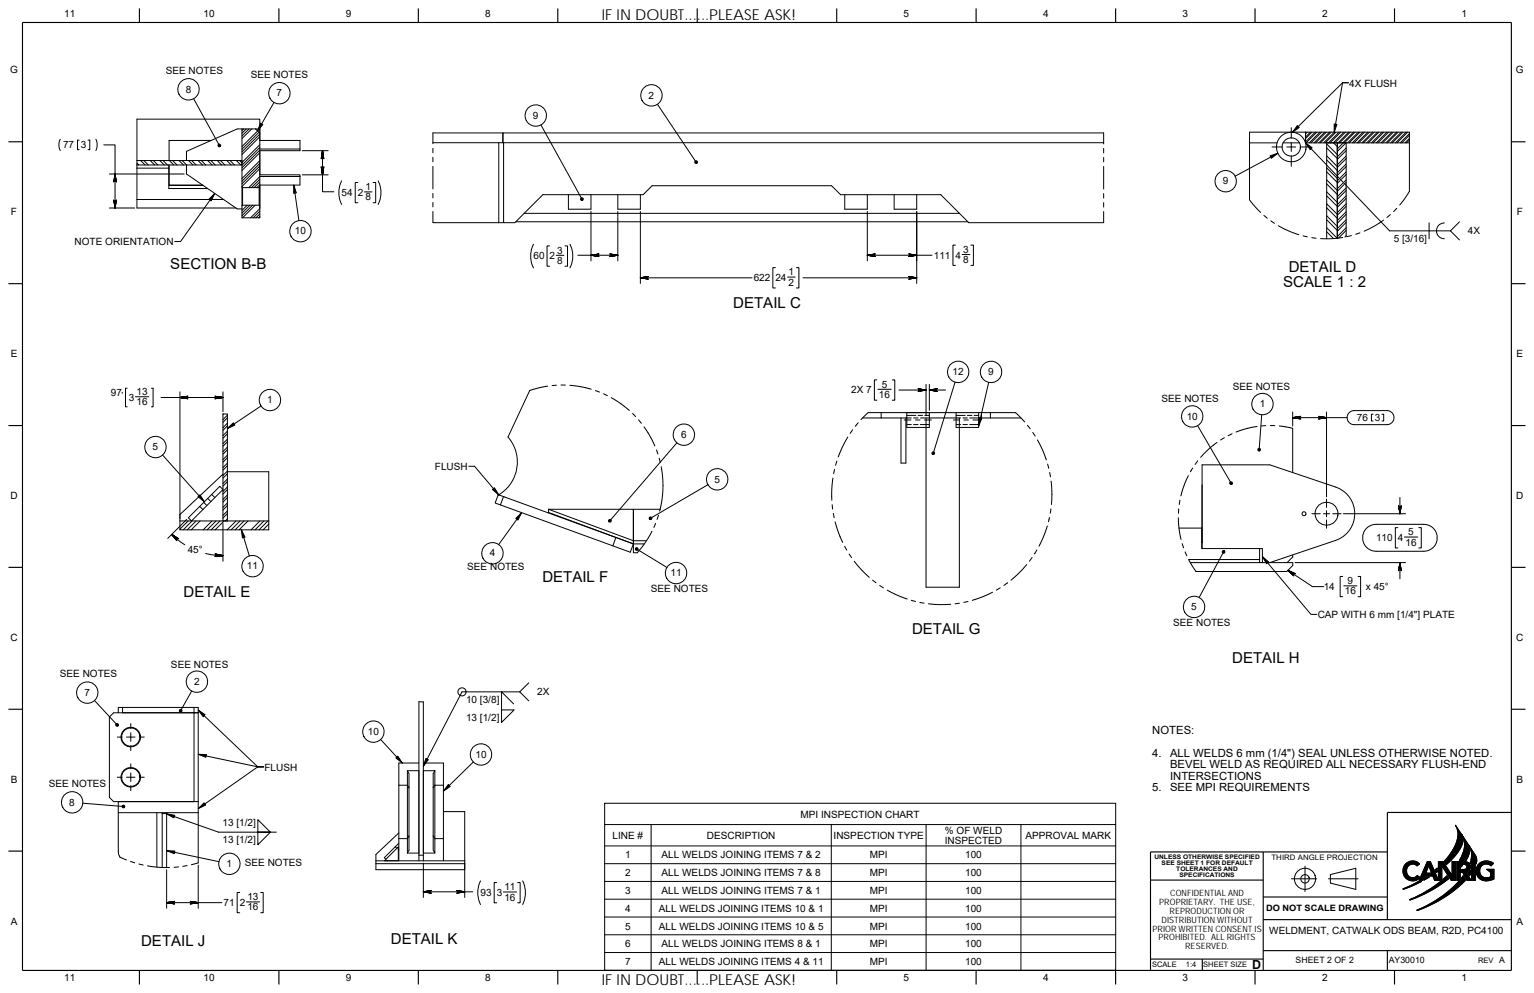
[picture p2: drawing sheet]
<svg xmlns="http://www.w3.org/2000/svg" width="432mm" height="279mm" viewBox="0 0 432 279" stroke-linecap="round" stroke-linejoin="round" font-family="sans-serif">
<g fill="none" stroke="#000" stroke-width=".32">
<path d="M6.3 6.3h419.1v266.8h-419.1zM39.2 2.4v3.9M78.5 2.4v3.9M117.8 2.4v3.9M157 2.4v3.9M196.3 2.4v3.9M235.5 2.4v3.9M274.8 2.4v3.9M314 2.4v3.9M353.3 2.4v3.9M392.5 2.4v3.9M2.4 39.9h3.9"/>
<path d="M425.4 39.9h4M2.4 79.8h3.9M425.4 79.8h4M2.4 119.7h3.9M425.4 119.7h4M6.3 139.7h.1M425.4 139.7h.1M2.4 159.6h3.9M425.4 159.6h4M2.4 199.6h3.9M425.4 199.6h4M2.4 239.5h3.9"/>
<path d="M355.6 239.7v33.4M390.5 239.7h-66.7v33.3M425.4 228.6h-34.9v30.2M425.4 239.5h4M323.8 247.6h31.8M355.6 258.8h69.8M355.6 252.4h34.9M39.2 273v4M78.5 273v4M117.8 273v4M157 273v4M196.3 273v4"/>
<path d="M235.5 273v4M274.8 273v4M314 273v4M323.8 269.9h31.8M338.4 269.9v3.2M353.3 273v4M355.6 267.5h69.8M390.5 267.5v5.5M392.5 273v4"/>
</g>
<g fill="none" stroke="#000" stroke-width=".28">
<path d="M17 39.2l-.4 1.3 .4 1.9M22.3 39.4h-.5v2.7h.5M24.8 39.4h.5v2.7h-.5M27 39.2l.4 1.8-.4 1.4M54.5 27.8l7.2 13.1M59.4 39.5h-11.8v5.7M68.1 36.3v16.3M68.6 36.3l-.5 .4M69.3 36.3l-1.2 1.2M70.1 36.3l-2 1.9M70.8 36.3l-2.7 2.7M71.9 36.3l1.2 1.2"/>
<path d="M72.5 36.9l-4.4 4.3M72.9 37.2l-4.8 4.8M73.1 37.7l-5 5M73.1 38.5l-5 5M73.1 37.5v-1.2h-6.3l-14.3 6.3v2.6M73.1 37.5v15.1l-.2 .2h-4.6l-.2-.2M77.1 28.8l-4.6 8M152.3 35.2l11.5 20.8M185.1 29.3l10.8 16.3M363.5 35.9v3M367.5 37.2v3M367.5 37.2h.1"/>
<path d="M368 37.2l-.5 .5M368.9 37.2l-1.4 1.4M369.3 37.2l-1.8 1.8M370.2 37.2l-2.7 2.7M370.6 37.2l-2.9 2.9M371.5 37.2l-2.9 3M372 37.2l-3 3M372.9 37.2l-3 3M373.3 37.2l-2.9 3M374.2 37.2l-3 3M374.7 37.2l-3 3M376 37.2l-3 3"/>
<path d="M376.9 37.2l-3 3M377.4 37.2l-3 3M377.9 23.3l-2.3 13.9-3 3M377.9 23.3h1.7M377.9 23.3l-14.1 13.9M378.3 37.2l-3 3M378.7 37.2l-3 3M379.6 37.2l-3.2 3.2M380.1 37.2l-3 3M381 37.2l-3 3M381.4 37.2l-3 3M382.3 37.2l-3 3"/>
<path d="M382.8 37.2l-3 3M383.7 37.2l-3 3M384.1 37.2l-3 3M385 37.2l-3 3M385.5 37.2l-3 3M386.4 37.2l-3 3M386.8 37.2l-3 3M387.7 37.2l-3 3M388.2 37.2l-3 3M389.1 37.2l-3 3M389.5 37.2l-3 3M390.4 37.2l-3 3"/>
<path d="M390.9 37.2l-3 3M391.8 37.2l-3.1 3M392.2 37.2l-3 3M393.1 37.2l-3 3M393.6 37.2l-3.1 3M394.4 37.2l-2.9 3M394.9 37.2l-3 3M395.8 37.2l-3 3M396.2 37.2l-3 3M396.7 38.1l-2.1 2.1M396.7 39.4l-.8 .8M396.7 37.6l-2.6 2.6"/>
<path d="M396.7 38.9l-1.2 1.3M29.2 40.8h3.2v17.7M30.8 49h21.1M30.8 58.5h7.1M38.5 45.9l.6 .5M38.5 46.4h29.6M38.5 45.2h29.6M38.5 56.1h24.4M38.5 47.3h9M39.6 45.2l1.3 1.2M40.5 45.2l1.2 1.2M42.3 45.2l1.2 1.2"/>
<path d="M43.2 45.2l1.2 1.2M45 45.2l1.2 1.2M45.9 45.2l1.2 1.2M47.5 46.4v6.6h10.9M47.5 52.2h9.7M47.6 46.4v5.7h9.4M47.7 45.2l1.2 1.2M48.6 45.2l1.2 1.2M50.4 45.2l1.2 1.2M51.3 45.2l1.2 1.2v2.6l14.3 9.8h1.3M53.1 45.2l1.2 1.2M54 45.2l1.2 1.2"/>
<path d="M55.8 45.2l1.2 1.2M56.7 45.2l1.2 1.2M58.5 45.2l1.2 1.2M59.4 45.2l1.2 1.2M60.5 54.4l-9.7 13.6h-1.6M61.2 45.2l1.2 1.2M62 45.2l1.3 1.2M63.8 45.2l1.3 1.2M64.7 45.2l1.3 1.2M66.5 45.2l1.3 1.2M67.4 45.2l.7 .6M68.1 52.6v5.3"/>
<path d="M68.3 52.8v4.9M68.3 57.7h4.6M68.3 57.7l-.2 .2M69.6 57.7l-1.5 1.5M70.3 57.7l-2.2 2.2M71.1 57.7l-3 3M71.8 57.7l-3.5 3.6M72.9 52.8v4.9M73.1 58.7l-2.6 2.6M73.1 59.4l-1.8 1.9M73.1 52l-.8 .8M73.1 50.5l-2.3 2.3"/>
<path d="M73.1 40.7l-5 5M73.1 45.2l-5 5M73.1 41.5l-5 5M73.1 46l-5 5M73.1 42.2l-5 5M73.1 46.7l-5 5M73.1 43l-5 5M73.1 47.5l-5 5M73.1 51.2l-1.6 1.6M73.1 52.6v5.3l-.2-.2M73.1 41.9h11.3M73.1 58.5h.1"/>
<path d="M82.7 52.1l1.4 10M84.4 49.7v-.5h-11.3v-6.8h11.3v-2.9h-11.3v-6h-34.6v25h27.9M84.4 49.7h-11.3l-3.1 3.1M84.4 49.7v2.4h-11.3v9.2h-5v-3.4M85.1 42.4h7.3M85.1 49.2h7.3M90.8 42.4v11.6h3.2M96.2 50.9a7.4 7.4 0 0 0 0 6.6M100.7 51.4h-.7v5.6h.7M102.6 54h2.1M105 51.4h.7v5.6h-.7M106.4 50.9a7.4 7.4 0 0 1 0 6.6"/>
<path d="M121.9 40.4v-3h19.7v2.8v-2.8h169.1v3.1M121.9 41.7v1.3M121.9 44.3v1.2M121.9 46.8v6.3M121.9 54.4v1.3M121.9 57v1.2M121.9 40.2h19.9M140.4 40.2v22.5h-18.3l-.2-.1v-3.1M160 54.8v4.1h6.3v-4.1M166.3 59.5v13.9M173.9 54.8v4.1h6.4v-4.1M173.9 59.5v13.9"/>
<path d="M180.3 59.5v20.3M237.8 54.8v4.1h6.3v-4.1M244.1 59.5v13.9M251.7 54.8v4.1h6.3v-4.1M258 59.5v20.3M310.7 40.2h-168.9v22.5h3.1l7.9-7.9h28.2l2.6-2.5h50.5l2.5 2.5h28.2l7.9 7.9h38v-3.2M310.7 41.8v1.2M310.7 44.3v1.3M310.7 46.8v6.4M310.7 54.5v1.2M310.7 57v1.3M351.7 40.2v16l3.1 3.6"/>
<path d="M358.1 41.4h2.9M359.5 40.2h-7.8v-3h45v16.6l-2.7 3.9M359.7 43.1l-12 6.5M361.2 40.2h4.6M362.2 41.4h2.5M363.5 40.1v2.5M363.5 43.9v2.9M366 41.4h2.9M367.5 40.2h29.2M367.5 40.2l23.7 24.8h17.1M373.4 58.5l3 2.9M373.4 55.1l3 3"/>
<path d="M373.4 51.7l3 3M373.4 48.3l3 3.1M373.4 45l3 3M373.4 41.6l3 3M373.4 57.3l3 3M373.4 54l3 3M373.4 50.6l3 3M373.4 47.2l3 3M373.4 43.9l3 3M373.4 40.5l3 3M373.4 40.2v27M375.4 40.2l1 1.1"/>
<path d="M376.4 40.2v26.8M376.9 50.4l-.5 .5M377.3 50.8l-.9 .8M378 51.5l-1.6 1.6M378.1 40.2l-1.7 1.7M378.4 51.9l-2 1.9M378.9 40.2l-2.5 2.4M378.9 50.6l-.5 .6M378.9 48.4l-1.6 1.6M378.9 51.4l-.2 .2M378.9 49.1l-1.3 1.3M378.9 40.2v26.4"/>
<path d="M378.9 46.9l-2.4 2.4M378.9 58.1l-2.5 2.5M378.9 55.8l-2.5 2.5M378.9 53.6l-2.5 2.5M378.9 44.6l-2.5 2.5M378.9 42.4l-2.5 2.5M378.9 59.6l-2.5 2.5M378.9 57.3l-2.5 2.5M378.9 55.1l-2.5 2.5M378.9 52.9l-2.5 2.5M378.9 46.1l-2.5 2.5M378.9 43.9l-2.5 2.5"/>
<path d="M378.9 41.6l-2.5 2.5M393.1 58.6l-.8 .9M73.1 60.2l-1.1 1.1M73.1 60.9l-.3 .4M140.4 62.7h1.4M145.2 62.4h127.2M147.6 60h122.5M150.2 68.7a7.4 7.4 0 0 0 0 6.7M154.7 69.2h-.7v5.7h.7M156.6 71.8h2.1M159 69.2h.7v5.7h-.7M160.4 68.7a7.4 7.4 0 0 1 0 6.7"/>
<path d="M162.6 71.8h11.3M180.3 78.2h31.4M218.3 75.3h-.7v5.7h.7M221.7 78h2.2M224.2 75.3h.7v5.7h-.7M226 78.2h32M244.1 71.8h18.3M268.9 69h-.7v5.7h.7M270.8 71.6h2.2M273.3 69h.7v5.7h-.7M355.8 60.6l.9 .8M357.7 62.1l1.1 .7"/>
<path d="M359.8 63.5l3.6 1.8 2.2 .7M366.8 66.4l1.2 .2M369.2 66.9l1.3 .1M373.4 65.2l2 1.9M373.4 61.8l3 3M373.4 64.1l3 2.9M373.4 60.7l3 3M378 66.8l-3.1 .4-3.2-.1M378.9 64.8l-2.1 2.2M378.9 62.6l-2.5 2.5M378.9 60.3l-2.5 2.5M378.9 64.1l-2.5 2.5"/>
<path d="M378.9 61.8l-2.5 2.5M378.9 66.3l-.3 .4M380.4 66.3l-1.2 .3M382.8 65.5l-1.2 .4M389.4 61.9l-2.4 1.6-3 1.5M391.4 60.4l-1 .8M402.3 62.7v4.5M406.6 62.7a2.22 2.22 0 0 0-2.3 2.3 2.22 2.22 0 0 0 2.3 2.2M408.3 65l2.5 2.5M410.8 62.4l-2.5 2.6M34.4 110.4h.1M35.8 109.2h-.5v5.3h.5"/>
<path d="M38.1 111.6h3.8M42.6 109.2h.5v5.3h-.5M45.3 111.8h17.5M50.7 110.3v38.8h24.9v-16.4h-11.6M62.8 110.3v5.5M62.9 116.5l-.1 .1M64 119.8l-1.2 1.3M64 117.6l-1.2 1.2M64 119.1l-1.2 1.2M64 116.8l-1.2 1.3M73.5 114.2l-9.5 6.4M154.2 108.6l-5.1 1.3-6.1 13.1a10.7 10.7 0 0 1-2.6 16.2"/>
<path d="M156.6 108.4l-1.2 .1M157.9 108.3l1.3 .1M160.4 108.4l2.8 .4 3.2 .7M167.6 109.9l1.1 .4M169.9 110.8l1.1 .5M172.1 111.9l2.9 1.8 2.1 1.8M178.1 116.4l.8 .8M179.7 118.1l.8 1M241.5 119l-.8 .9M242.4 118l2-1.9h41.4l2.6 2.6M242.8 117.6h13.7M246.8 106.9h-.7v5.7h.7"/>
<path d="M247.1 109.5h3.8M248 116.1v1.5M251.2 106.9h.7v5.7h-.7M253 109.7h7.7M253.6 117.6v12.7h1.4v-12.7M254.5 118.2h1.9M255.2 116.1v4.2h6.4v-4.2M255.2 119.5h1.3M255.2 116.9h2.6M257.2 117.6h1.2M257.2 119.5h1.2M257.7 118.2h1.3"/>
<path d="M258.4 116.9h1.3M259.1 117.6h11.3M259.1 119.5h2.5M260.2 118.2h2M260.3 116.9h1.3M260.7 117.6v1.3M260.7 108.2v8.8M261.6 108.2v7.3M261.6 109.7h4.6M268.4 118.2h1.7M268.8 107.5l-6.1 20M269.1 116.1v4.2h6.4v-4.2"/>
<path d="M269.1 119.5h1.3M269.1 116.9h2.6M270 119v46.2h-9.3v-46.2M270 117.6v1.3M271 117.6h1.3M271 119.5h1.3M271.3 118.2h1.3M272.3 116.9h1.3M272.9 117.6h14.5M272.9 119.5h2.6M273.9 118.2h1.7M274.2 116.9h1.3"/>
<path d="M276.3 116.1v1.5M278.3 107.6l-2.8 12.2M278.8 116.1v1.5M289.2 119.7l.8 .9M337.1 119.8l9.4 16.2M353.8 120l-2.8 .6-3.1 1M355.2 116.7l-.8 9.8M356.3 119.8h-1.2M357.6 119.7l1.2 .1M360.1 119.8l3.8 .7v12.4M363.9 117.5h15.3M363.9 115.9v4"/>
<path d="M373.4 115.9v23.9M379.6 116.3l.5-.4 1.1-.4h9.2a1.98 1.98 0 0 1 2 2 1.98 1.98 0 0 1-2 2h-9.2a1.98 1.98 0 0 1-1.8-1.1 1.98 1.98 0 0 1 .2-2.1zM386.5 116.6h-.5v1.8h.5M389 116.6h.5v1.8h-.5M45.8 128l11.7 13.2M59.6 139.1l.9 .9M62.8 133.4l-12.1 11.4M64 137.8l-1.2 1.2M64 135.5l-1.2 1.3M64 133.3l-1.2 1.2M64 131l-1.2 1.3M64 128.8l-1.2 1.2"/>
<path d="M64 126.6l-1.2 1.2M64 124.3l-1.2 1.3M64 122.1l-1.2 1.2M64 139.3l-1.2 1.2M64 137l-1.2 1.3M64 134.8l-1.2 1.2M64 132.5l-1.2 1.3M64 130.3l-1.2 1.3M64 128.1l-1.2 1.2M64 125.8l-1.2 1.3M64 123.6l-1.2 1.2M64 121.3l-1.2 1.3"/>
<path d="M131.9 131.2h1.7l6.8 8M140.3 139.2h.2M140.3 139.2l.2 .1M140.4 139.2v.1M140.4 139.2h-.2l-.8 2.3 1.5 .6M140.4 139.2l37.9 13.8M140.4 139.2l-.1 .1M141.7 139.7l-.8 2.4 31.6 11.5M181.3 120.1l1.7 2.6 1.3 2.8M184.8 126.6l.4 1.2M185.5 128.9l.4 1.2M186.1 131.3l.4 3.1 .1 3.4-.3 3.3-.6 2.7"/>
<path d="M190.5 124.6l-18.8 21.9M199.3 136.4l-16.2 9.4M234.4 134.5l-.3 3.3v3M234.9 132.1l-.2 1.2M235.6 129.7l-.4 1.2M238.6 123l-1.5 2.8-1.2 2.8M240 120.9l-.7 1M290.7 121.7l.7 1M292 123.8l1.3 2.5 1.2 3.1M294.9 130.6l.3 1.2M295.5 132.9l.2 1.3M295.9 135.4l.2 3.2-.1 3.3"/>
<path d="M334.5 133.8l-1.3 2.9-.8 2.8M335.7 131.7l-.6 1M337.1 129.6l-.7 1.1M338.4 136.4v16.3M342.6 124.5l-2.7 2.2-1.9 2M344.6 123.1l-1 .7M346.8 122l-1.1 .6M394.1 140v4.5M48.3 150.4l3.7 2.9M50.7 146.6h24.9M52.6 146.1l-5.4 5.4M53 146.6l-2.3 2.3"/>
<path d="M53 145.7l8.9-8.9 .9 .9-8.9 8.9zM54.1 146.6l-2.5 2.5M55.2 146.6l-2.5 2.5M56.2 142.5l.9 .9M56.3 146.6l-2.5 2.5M57.4 141.4l.8 .8M57.9 155.7l2.4 .5 2.5 .1M58.5 140.3l.9 .8M59.7 146.6l-2.5 2.5M60.8 146.6l-2.5 2.5M61.9 146.6l-2.5 2.5M62.8 146.6v-30.1h1.2v30.1"/>
<path d="M62.8 147.2v10.7M63.1 146.6l-2.5 2.5M64 146l-.6 .6M64 144.5l-1.2 1.3M64 142.3l-1.2 1.2M64 140l-1.2 1.3M64 143.8l-1.2 1.2M64 141.5l-1.2 1.3M66.4 146.6l-2.5 2.5M67.6 146.6l-2.5 2.5M67.9 149.1l2.3 7.3M68.7 146.6l-2.5 2.5"/>
<path d="M69.8 146.6l-2.5 2.5M73.2 146.6l-2.5 2.5M74.3 146.6l-2.5 2.5M75.4 146.6l-2.5 2.5M75.6 147.5l-1.6 1.6M146.8 144.3l-6.4 8.9M154.4 143.3h23.9v8.8M154.4 143.3l23.9 8.8M154.4 143.3v.9l23.9 8.8M173.4 151.2l-.9 2.4M178.3 152.1v.9M178.3 152.1h3.7"/>
<path d="M178.3 153l-.9 2.4-4.9-1.8M178.3 153h3.1M179.2 154.5l8.5 5.2M183.5 149.5l-2.2 3.7-1.9 2.3h-1.1v-2.5M184.5 147.3l-.5 1.1M185.3 145l-.3 1.1M185.8 143.3h-7.5v8.8M234.2 142l.2 1.2M234.6 144.5l.2 1.2M235.1 146.9l.9 3 1.2 2.7M237.7 153.7l.7 1.1M239 155.9l.7 1"/>
<path d="M240.5 157.9l2 2.4 2.2 2.1M289 158.9l-2.2 2.4-2.2 1.9M290.5 156.9l-.7 1M291.8 154.7l-.6 1.1M294.8 148l-.9 2.7-1.4 3M295.4 145.6l-.3 1.2M295.8 143.2l-.2 1.2M331.7 145.7l.2 3 .5 3.1M331.8 143.2l-.1 1.2M331.9 148.6h6.4v5.7h16.3v3.1M332.1 140.7l-.2 1.2M332.8 153l.4 1.1"/>
<path d="M333.6 155.3l.5 1.1M334.6 157.5l2.1 3.3h25.5l1.7-1.7v-.8h-28.9M338.4 154.3v-23.5h19l18.5 6.2a7.9 7.9 0 0 1 5.4 7.5 7.9 7.9 0 0 1-5.4 7.6l-18.5 6.2M344.4 155.3l-6.9 12.8M354.6 154.4h.7v3.9h-.7v-.9h-20M355.3 156.6l13.7 16.3h1.7M363.9 156.1v.6l-1.6 1.6M364.5 158.3h31.1M369.3 144.5h2.3M372.5 144.5h1.8M373.4 140.4v2.4M373.4 143.7v1.7"/>
<path d="M373.4 146.3v2.4M375.2 144.5h2.3M378.1 144.5h17.5M384.4 149a3.9 3.9 0 0 1 2.9-1.5h13.5a3.8 3.8 0 0 1 3.8 3.8 3.8 3.8 0 0 1-3.8 3.8h-13.5a3.8 3.8 0 0 1-3.4-2.1 3.8 3.8 0 0 1 .5-4zM393.5 148.5h-.7v5.7h.7M394.1 158.3v4.6M395.3 151.1h3.8M399.4 148.5h.7v5.7h-.7M245.6 163.2l1 .8M247.6 164.7l1.1 .7M249.7 166.1l2.7 1.3 3 1.2M256.5 168.9l1.2 .3"/>
<path d="M258.9 169.5l1.2 .2M261.3 169.9l2.8 .2 3.5-.1M270.1 169.7l-1.3 .2M272.5 169.2l-1.2 .3M279.4 166.6l-2.8 1.3-2.9 1M281.5 165.4l-1 .6M283.6 164l-1 .7M362.5 160.5l6.9 4.6h3.2M378 162.2h-.8v5.7h.8M378.2 164.8h3.8M382.3 162.2h.7v5.7h-.7M26.6 197.1l6.4 6.9"/>
<path d="M34.5 199.1h20.1v26.5M34.5 199.1v1.5M34.5 199.1h-1.2v1.5M54 194.4l-3.2 5.6M54.6 199.1h1.2v43.7l-1.9 .5M55.8 199.8l16.8 16h1.6h-1.6M141.2 199.7h3.5l-3.5 3.6zM144.6 198.1l-3.4-3.4v5M146.3 194.7h-16.3l-10.8 20.9M146.3 194.7l2.5 2.5M148.8 192.1l-2.5 2.6M33 207.4h1.4"/>
<path d="M33 218.7h1.4M35.6 207.4h2.4M35.6 218.7h2.4M36.8 203.6v1.4M36.8 206.2v2.4M36.8 209.8v1.4M36.8 214.9v1.4M36.8 217.5v2.4M39.2 218.7h1.4M39.2 207.4h1.4M55.8 212.2l16.8 3.6M55.8 200.6h-23.8l-1.2 1.1v22.7l1.2 1.2h23.8"/>
<path d="M72.6 215.8l-16.8 11.7M107.1 208.1l6.1 6.6M114.7 216.9l.4 .8v4M114.7 216.9h3.2M114.7 216.9v4M117.9 214.7h-5.6v6.2M119.2 214.7h5.6v6.2M119.2 216.9h3.2M122.4 216.9l-.5 .8v4M122.4 216.9v4M133.2 214.4l-8.4 8.2M23.3 226l11.4 .9"/>
<path d="M33.3 225.6v14.5l.5 1.1 1.8 .8M33.3 228.7h22.5M36.8 221.1v1.4M44.2 228.7v15.3M45.7 228.9h1.2v15.2M45.7 228.7v15.4M46.9 239.4l14.7 3M46.9 229l14.6 5.1h16.3M46.9 228.7v.2M72.6 230.6l3.5 3.5h-3.5zM111.3 238.3l.4 .4M111.3 238.3l-3.1 3 .4 .5"/>
<path d="M112.1 239.1h.1M112.1 238.3v3.9h-3.9zM112.2 239.1l-.1 .1M112.3 220.9v15.1M112.3 220.9h2.4M112.3 236h2.4M112.3 234.4l-6.5 6v4.3h25M112.3 237.3l-1 1M112.3 239l-.1 .1M112.3 236v6.2M114.7 220.9v15.1M114.7 236v4"/>
<path d="M114.7 220.9l.4 .8M115.1 221.7v13.5M115.1 235.2l-.4 .8M115.1 235.2v4l-.4 .8M121.9 221.7v13.5M121.9 235.2l.5 .8M121.9 235.2v4l.5 .8v-4M122.4 220.9l-.5 .8M122.4 220.9h2.4M122.4 236h2.4M122.4 220.9v15.1M124.8 228.4h6v24.1"/>
<path d="M124.8 220.9v15.1M124.8 236v6.2M170.2 226h143.8v47h-143.8zM170.2 232h143.8M170.2 238h143.8M183.3 232v41M234 232v41M260.7 232v41M287.4 232v41M411.5 234.9l1.9 2.8a4 4 0 0 1-.8 4.4h-1.8a6.8 6.8 0 0 0 .7-7.2zM411.5 234.9l-1.8-2.7a6.2 6.2 0 0 1-.6 6.7l-2.6 3.5 .6 .9 1.3-1.2M411.5 234.9l.3 .8a5.3 5.3 0 0 1-1.5 4.2l-1.9 2.2"/>
<path d="M413.5 238l2 3 .2 1-.2 1v-.9h-1.5a5.2 5.2 0 0 0-.5-4.1zM36.7 242.4l1.2 .4M39.1 243.1l1.2 .3M41.5 243.6l3.1 .4 3.1 .1M46.9 244.7v10.9M46.9 254h15.6M50.2 243.9l-1.2 .1M52.7 243.5l-1.2 .3M55.8 243.4v12.2M67.5 251.1h-.7v5.7h.7M69.3 253.8h3.8M73.4 251.1h.7v5.7h-.7"/>
<path d="M105.8 242.2h25M105.8 243h25M109 242.2h.1M114.7 240h3.2M117.9 242.2v-44.8l1.3 .1v44.7M117.9 240.6h1.3M119.2 242.8v9.7M119.2 250.9h13.9M119.2 240h3.2M135.3 247.9a7.5 7.5 0 0 0 0 6.6M139.8 248.3h-.7v5.7h.7M141.7 251h3.7"/>
<path d="M145.7 248.3h.7v5.7h-.7M147.1 247.9a7.5 7.5 0 0 1 0 6.6M170.2 243h143.8M170.2 248h143.8M170.2 253h143.8M170.2 258h143.8M363.5 247.3h7.1M367.3 243.7v7.1M374 247.3h8.3M374.5 246.1l7.1-1.8v6l-7.1-1.8zM394.9 250.1l4.3-2.1h.9l-3.3 1.6-1.8 .6zM395.5 243.3a2.95 2.95 0 0 1 2.9-1l1.2 .8-.7 .5-.7-.4h-.9l-1.1 .7a2.22 2.22 0 0 0 .1 2.4l1 .7 1-.1 .6-.6 .8 .6a2.72 2.72 0 0 1-3.1 .7 2.72 2.72 0 0 1-1.7-2.6z"/>
<path d="M396.8 253.1a35.6 35.6 0 0 0 8.7-5.1h.6v-.6l1.2-1 .5 .8a36.6 36.6 0 0 1-10.9 6zM398.8 256.1a32.8 32.8 0 0 0 11.8-8.1h.7v-.9l.6-.7 .6 1.3a35.8 35.8 0 0 1-13.6 8.5zM401.2 246.8h1.1l-1.4 .8zM401.8 242.4h.8l2.3 5.3v-5.3h1.3l2.5 3.9v-3.9h1v5.3h-1.2l-2.6-4.1-.1 4.1h-2l-.5-1.2h-2.3l-.5 1.2h-1zM402.2 243.5l.8 2.2h-1.7zM404 244.8l.6-.5v1l-.3 .2zM408.4 242.1h.1M410.1 242.4h2.5l1 .6 .3 .6-.1 1-.5 .5-.6 .3 1.4 2.3h-1.2l-1.2-2.3h-.7v2.3h-.9zM411 243.2l1.6 .2 .3 .4-.1 .5-.6 .3h-1.2zM411.3 243.5h.3l-.3 .4zM413.2 245.6l.7-.7v1.1l-.2 .4zM413.9 242.4v.5z"/>
<path d="M414.3 242.4h.9v5.3h-.9zM416.1 243.3a3.2 3.2 0 0 1 4.3-.4l-.7 .7-.6-.4-1-.1-.7 .3-.6 .5a2.28 2.28 0 0 0 .2 2.5l1.1 .6 1.4-.3 .1-1.3-1.1-.8h2v2.7a3.6 3.6 0 0 1-4-.1 2.7 2.7 0 0 1-1-2.2zM170.2 263h143.8M170.2 268h143.8"/>
<circle cx="53.1" cy="25.1" r="3"/>
<circle cx="78.7" cy="26.2" r="3"/>
<circle cx="150.8" cy="32.5" r="3"/>
<circle cx="183.4" cy="26.8" r="3"/>
<circle cx="345" cy="51" r="3"/>
<circle cx="363.5" cy="41.4" r="4.2"/>
<circle cx="363.5" cy="41.4" r="2.58"/>
<circle cx="84.6" cy="65" r="3"/>
<circle cx="76" cy="112.5" r="3"/>
<circle cx="269.7" cy="104.6" r="3"/>
<circle cx="279" cy="104.6" r="3"/>
<circle cx="335.6" cy="117.2" r="3"/>
<circle cx="355.4" cy="113.7" r="3"/>
<circle cx="43.8" cy="125.8" r="3"/>
<circle cx="192.5" cy="122.3" r="3"/>
<circle cx="201.9" cy="134.9" r="3"/>
<circle cx="71.1" cy="159.3" r="3"/>
<circle cx="138.6" cy="155.7" r="3"/>
<circle cx="367" cy="144.5" r=".55"/>
<circle cx="373.4" cy="144.5" r="3.2"/>
<circle cx="190.3" cy="161.2" r="3"/>
<circle cx="336.1" cy="170.8" r="3"/>
<circle cx="24.6" cy="194.9" r="3"/>
<circle cx="55.4" cy="191.8" r="3"/>
<circle cx="130" cy="194.7" r="1.14"/>
<circle cx="36.8" cy="207.4" r="2.58"/>
<circle cx="36.8" cy="218.7" r="2.58"/>
<circle cx="36.8" cy="218.7" r="2.75"/>
<circle cx="36.8" cy="207.4" r="2.75"/>
<circle cx="105.1" cy="205.9" r="3"/>
<circle cx="135.4" cy="212.3" r="3"/>
<circle cx="20.3" cy="225.7" r="3"/>
<circle cx="64.6" cy="243.1" r="3"/>
<circle cx="367.3" cy="247.3" r="2.98"/>
<circle cx="367.3" cy="247.3" r="1.2"/>
</g>
<g fill="#000" stroke="#000" stroke-width=".28">
<path d="M32.4 49l-.4 2.2zM32 56.2l.4 2.3zM363.9 117.5l2.3-.4zM371.1 117.1l2.3 .4z"/>
<path d="M73.3 34.7l.7 .4-1.5 1.7z" fill-rule="evenodd"/>
<path d="M365.2 35.3l.5 .6-1.9 1.3z" fill-rule="evenodd"/>
<path d="M375.6 34.9l.7 .1-.7 2.2z" fill-rule="evenodd"/>
<path d="M32.4 49l.4 2.2z" fill-rule="evenodd"/>
<path d="M32.4 49l.3 2.1z" fill-rule="evenodd"/>
<path d="M32.4 49l.3 2z" fill-rule="evenodd"/>
<path d="M32.4 49l.2 1.9z" fill-rule="evenodd"/>
<path d="M32.4 49l-.1 1.9z" fill-rule="evenodd"/>
<path d="M32.4 49l-.2 1.9z" fill-rule="evenodd"/>
<path d="M32.4 49l-.3 2z" fill-rule="evenodd"/>
<path d="M32.4 49l-.4 2.1z" fill-rule="evenodd"/>
<path d="M32 56.4l.4 2.1z" fill-rule="evenodd"/>
<path d="M32.1 56.5l.3 2z" fill-rule="evenodd"/>
<path d="M32.2 56.6l.2 1.9z" fill-rule="evenodd"/>
<path d="M32.3 56.6l.1 1.9z" fill-rule="evenodd"/>
<path d="M32.4 56.6v1.9z" fill-rule="evenodd"/>
<path d="M32.6 56.6l-.2 1.9z" fill-rule="evenodd"/>
<path d="M32.7 56.4l-.3 2.1z" fill-rule="evenodd"/>
<path d="M32.8 56.2l-.4 2.3z" fill-rule="evenodd"/>
<path d="M60.5 54.4l-1.1 2.1-.6-.4z" fill-rule="evenodd"/>
<path d="M61.4 40.7l.5-.1 .1 .5-.1 .2-.2-.4 .2 .4-.4-.1z" fill-rule="evenodd"/>
<path d="M82.7 52.1l.7 2.2-.7 .1z" fill-rule="evenodd"/>
<path d="M90.4 46.9l.4 2.3z" fill-rule="evenodd"/>
<path d="M90.4 47l.4 2.2z" fill-rule="evenodd"/>
<path d="M90.5 47.1l.3 2.1z" fill-rule="evenodd"/>
<path d="M90.6 47.2l.2 2z" fill-rule="evenodd"/>
<path d="M90.7 47.3l.1 1.9z" fill-rule="evenodd"/>
<path d="M90.8 47.3v1.9z" fill-rule="evenodd"/>
<path d="M91.1 47.1l-.3 2.1z" fill-rule="evenodd"/>
<path d="M91.1 47l-.3 2.2z" fill-rule="evenodd"/>
<path d="M91.2 46.9l-.4 2.3z" fill-rule="evenodd"/>
<path d="M90.8 42.4l.4 2.3z" fill-rule="evenodd"/>
<path d="M90.8 42.4l.3 2.2z" fill-rule="evenodd"/>
<path d="M90.8 42.4l.3 2.1z" fill-rule="evenodd"/>
<path d="M90.8 42.4l.2 2z" fill-rule="evenodd"/>
<path d="M90.8 42.4v1.9z" fill-rule="evenodd"/>
<path d="M90.8 42.4l-.2 2z" fill-rule="evenodd"/>
<path d="M90.8 42.4l-.3 2.1z" fill-rule="evenodd"/>
<path d="M90.8 42.4l-.4 2.2z" fill-rule="evenodd"/>
<path d="M90.8 42.4l-.4 2.3z" fill-rule="evenodd"/>
<path d="M163.5 55.8a.38 .38 0 0 1 .6 0 .38 .38 0 0 1-.1 .6l-.2-.4 .2 .4-.4-.1z" fill-rule="evenodd"/>
<path d="M195.6 45.4a.38 .38 0 0 1 .6-.1 .38 .38 0 0 1 0 .6l-.3-.3 .3 .3h-.5z" fill-rule="evenodd"/>
<path d="M357.5 43.9l2.2-.8-1.8 1.4z" fill-rule="evenodd"/>
<path d="M367.5 40.2l1.8 1.4-.5 .5z" fill-rule="evenodd"/>
<path d="M166.3 71.8l2.3-.4z" fill-rule="evenodd"/>
<path d="M166.3 71.8l2.2-.3z" fill-rule="evenodd"/>
<path d="M166.3 71.8l2.1-.3z" fill-rule="evenodd"/>
<path d="M166.3 71.8l2-.2z" fill-rule="evenodd"/>
<path d="M166.3 71.8h2z" fill-rule="evenodd"/>
<path d="M166.3 71.8l2 .2z" fill-rule="evenodd"/>
<path d="M166.3 71.8l2.1 .3z" fill-rule="evenodd"/>
<path d="M166.3 71.8l2.2 .4z" fill-rule="evenodd"/>
<path d="M166.3 71.8l2.3 .4z" fill-rule="evenodd"/>
<path d="M171.6 72.2l2.3-.4z" fill-rule="evenodd"/>
<path d="M171.7 72.2l2.2-.4z" fill-rule="evenodd"/>
<path d="M171.9 72l2-.2z" fill-rule="evenodd"/>
<path d="M172 71.9l1.9-.1z" fill-rule="evenodd"/>
<path d="M172 71.8h1.9z" fill-rule="evenodd"/>
<path d="M171.9 71.6l2 .2z" fill-rule="evenodd"/>
<path d="M171.9 71.5l2 .3z" fill-rule="evenodd"/>
<path d="M171.7 71.5l2.2 .3z" fill-rule="evenodd"/>
<path d="M171.6 71.4l2.3 .4z" fill-rule="evenodd"/>
<path d="M180.3 78.2l2.2-.4z" fill-rule="evenodd"/>
<path d="M180.3 78.2l2.1-.4z" fill-rule="evenodd"/>
<path d="M180.3 78.2l2-.3z" fill-rule="evenodd"/>
<path d="M180.3 78.2l1.9-.2z" fill-rule="evenodd"/>
<path d="M180.3 78.2l1.9-.1z" fill-rule="evenodd"/>
<path d="M180.3 78.2l1.9 .2z" fill-rule="evenodd"/>
<path d="M180.3 78.2l2 .2z" fill-rule="evenodd"/>
<path d="M180.3 78.2l2.1 .3z" fill-rule="evenodd"/>
<path d="M180.3 78.2l2.2 .3z" fill-rule="evenodd"/>
<path d="M244.1 71.8l2.3-.4z" fill-rule="evenodd"/>
<path d="M244.1 71.8l2.2-.3z" fill-rule="evenodd"/>
<path d="M244.1 71.8l2.1-.3z" fill-rule="evenodd"/>
<path d="M244.1 71.8l2-.2z" fill-rule="evenodd"/>
<path d="M244.1 71.8h2z" fill-rule="evenodd"/>
<path d="M244.1 71.8l2 .2z" fill-rule="evenodd"/>
<path d="M244.1 71.8l2.1 .3z" fill-rule="evenodd"/>
<path d="M244.1 71.8l2.2 .4z" fill-rule="evenodd"/>
<path d="M244.1 71.8l2.3 .4z" fill-rule="evenodd"/>
<path d="M255.8 72.2l2.2-.4z" fill-rule="evenodd"/>
<path d="M255.9 72.2l2.1-.4z" fill-rule="evenodd"/>
<path d="M256.1 72l1.9-.2z" fill-rule="evenodd"/>
<path d="M256.1 71.9l1.9-.1z" fill-rule="evenodd"/>
<path d="M256.1 71.8h1.9z" fill-rule="evenodd"/>
<path d="M256.1 71.6l1.9 .2z" fill-rule="evenodd"/>
<path d="M256 71.5l2 .3z" fill-rule="evenodd"/>
<path d="M255.9 71.5l2.1 .3z" fill-rule="evenodd"/>
<path d="M255.8 71.4l2.2 .4z" fill-rule="evenodd"/>
<path d="M255.8 78.5l2.2-.3z" fill-rule="evenodd"/>
<path d="M255.9 78.5l2.1-.3z" fill-rule="evenodd"/>
<path d="M256.1 78.4l1.9-.2z" fill-rule="evenodd"/>
<path d="M256.1 78.2h1.9z" fill-rule="evenodd"/>
<path d="M256.1 78.1l1.9 .1z" fill-rule="evenodd"/>
<path d="M256.1 78l1.9 .2z" fill-rule="evenodd"/>
<path d="M256 77.9l2 .3z" fill-rule="evenodd"/>
<path d="M255.9 77.8l2.1 .4z" fill-rule="evenodd"/>
<path d="M255.8 77.8l2.2 .4z" fill-rule="evenodd"/>
<path d="M50.7 111.8l2.2-.3z" fill-rule="evenodd"/>
<path d="M50.7 111.8l2.1-.3z" fill-rule="evenodd"/>
<path d="M50.7 111.8l2-.2z" fill-rule="evenodd"/>
<path d="M50.7 111.8l1.9-.1z" fill-rule="evenodd"/>
<path d="M50.7 111.8h1.9z" fill-rule="evenodd"/>
<path d="M50.7 111.8l1.9 .2z" fill-rule="evenodd"/>
<path d="M50.7 111.8l2 .3z" fill-rule="evenodd"/>
<path d="M50.7 111.8l2.1 .4z" fill-rule="evenodd"/>
<path d="M50.7 111.8l2.2 .4z" fill-rule="evenodd"/>
<path d="M60.5 112.2l2.3-.4z" fill-rule="evenodd"/>
<path d="M60.6 112.2l2.2-.4z" fill-rule="evenodd"/>
<path d="M60.8 112l2-.2z" fill-rule="evenodd"/>
<path d="M60.8 111.9l2-.1z" fill-rule="evenodd"/>
<path d="M60.8 111.8h2z" fill-rule="evenodd"/>
<path d="M60.8 111.7l2 .1z" fill-rule="evenodd"/>
<path d="M60.7 111.6l2.1 .2z" fill-rule="evenodd"/>
<path d="M60.6 111.5l2.2 .3z" fill-rule="evenodd"/>
<path d="M60.5 111.5l2.3 .3z" fill-rule="evenodd"/>
<path d="M258.4 110.1l2.3-.4z" fill-rule="evenodd"/>
<path d="M258.5 110.1l2.2-.4z" fill-rule="evenodd"/>
<path d="M258.7 109.9l2-.2z" fill-rule="evenodd"/>
<path d="M258.7 109.8l2-.1z" fill-rule="evenodd"/>
<path d="M258.7 109.7h2z" fill-rule="evenodd"/>
<path d="M258.7 109.6l2 .1z" fill-rule="evenodd"/>
<path d="M258.6 109.5l2.1 .2z" fill-rule="evenodd"/>
<path d="M258.5 109.4l2.2 .3z" fill-rule="evenodd"/>
<path d="M258.4 109.4l2.3 .3z" fill-rule="evenodd"/>
<path d="M261.6 109.7l2.3-.3z" fill-rule="evenodd"/>
<path d="M261.6 109.7l2.2-.3z" fill-rule="evenodd"/>
<path d="M261.6 109.7l2.1-.2z" fill-rule="evenodd"/>
<path d="M261.6 109.7l2-.1z" fill-rule="evenodd"/>
<path d="M261.6 109.7h1.9z" fill-rule="evenodd"/>
<path d="M261.6 109.7l2 .2z" fill-rule="evenodd"/>
<path d="M261.6 109.7l2.1 .3z" fill-rule="evenodd"/>
<path d="M261.6 109.7l2.2 .4z" fill-rule="evenodd"/>
<path d="M261.6 109.7l2.3 .4z" fill-rule="evenodd"/>
<path d="M275.6 117.5l.8 .2-.9 2.1z" fill-rule="evenodd"/>
<path d="M363.9 117.5l2.1-.3z" fill-rule="evenodd"/>
<path d="M363.9 117.5l2-.3z" fill-rule="evenodd"/>
<path d="M363.9 117.5l1.9-.2z" fill-rule="evenodd"/>
<path d="M363.9 117.5h1.9z" fill-rule="evenodd"/>
<path d="M363.9 117.5l1.9 .2z" fill-rule="evenodd"/>
<path d="M363.9 117.5l2 .3z" fill-rule="evenodd"/>
<path d="M363.9 117.5l2.1 .4z" fill-rule="evenodd"/>
<path d="M363.9 117.5l2.3 .4z" fill-rule="evenodd"/>
<path d="M371.1 117.9l2.3-.4z" fill-rule="evenodd"/>
<path d="M371.2 117.9l2.2-.4z" fill-rule="evenodd"/>
<path d="M371.4 117.7l2-.2z" fill-rule="evenodd"/>
<path d="M371.5 117.6l1.9-.1z" fill-rule="evenodd"/>
<path d="M371.5 117.5h1.9z" fill-rule="evenodd"/>
<path d="M371.4 117.3l2 .2z" fill-rule="evenodd"/>
<path d="M371.3 117.2l2.1 .3z" fill-rule="evenodd"/>
<path d="M371.2 117.2l2.2 .3z" fill-rule="evenodd"/>
<path d="M64 120.6l1.7-1.6 .4 .6z" fill-rule="evenodd"/>
<path d="M138.6 137.7l.6-.5 1.2 2z" fill-rule="evenodd"/>
<path d="M262.4 127.3a.38 .38 0 0 1 .7 .1 .38 .38 0 0 1-.5 .5l.1-.4-.1 .4-.2-.2z" fill-rule="evenodd"/>
<path d="M346.2 135.7a.39 .39 0 0 1 .6 0 .39 .39 0 0 1-.1 .6l-.2-.3 .2 .3-.5-.2z" fill-rule="evenodd"/>
<path d="M354.1 126.3l.5-.1 .2 .4-.4 .3v-.4l-.1 .4z" fill-rule="evenodd"/>
<path d="M48.3 150.4l2 1.2z" fill-rule="evenodd"/>
<path d="M48.3 150.4l1.9 1.2z" fill-rule="evenodd"/>
<path d="M48.3 150.4l1.8 1.1z" fill-rule="evenodd"/>
<path d="M48.3 150.4l1.7 1.2z" fill-rule="evenodd"/>
<path d="M48.3 150.4l1.4 1.3z" fill-rule="evenodd"/>
<path d="M48.3 150.4l1.4 1.4z" fill-rule="evenodd"/>
<path d="M48.3 150.4l1.4 1.5z" fill-rule="evenodd"/>
<path d="M48.3 150.4l1.4 1.7z" fill-rule="evenodd"/>
<path d="M48.3 150.4l1.5 1.8z" fill-rule="evenodd"/>
<path d="M55.7 139.7l.6-.5 1.2 2z" fill-rule="evenodd"/>
<path d="M60.5 156.6l2.3-.3z" fill-rule="evenodd"/>
<path d="M60.6 156.5l2.2-.2z" fill-rule="evenodd"/>
<path d="M60.7 156.5l2.1-.2z" fill-rule="evenodd"/>
<path d="M60.8 156.3h2z" fill-rule="evenodd"/>
<path d="M60.8 156.2l2 .1z" fill-rule="evenodd"/>
<path d="M60.8 156l2 .3z" fill-rule="evenodd"/>
<path d="M60.7 155.9l2.1 .4z" fill-rule="evenodd"/>
<path d="M60.6 155.9l2.2 .4z" fill-rule="evenodd"/>
<path d="M60.5 155.8l2.3 .5z" fill-rule="evenodd"/>
<path d="M67.9 149.1l1.1 2.1-.8 .2z" fill-rule="evenodd"/>
<path d="M145.2 145.9l1.6-1.6-1 2z" fill-rule="evenodd"/>
<path d="M171.4 146.3l.5-.1 .1 .6h-.6l.3-.3-.3 .3z" fill-rule="evenodd"/>
<path d="M179 154.2a.39 .39 0 0 1 .5 .1 .39 .39 0 0 1 0 .5h-.5l-.1-.5 .3 .2z" fill-rule="evenodd"/>
<path d="M182.9 145.5h.4a.38 .38 0 0 1 .1 .6 .38 .38 0 0 1-.6-.1l.3-.2-.3 .2z" fill-rule="evenodd"/>
<path d="M344.1 155.1l.5-.1-.2 .3 .2-.3 .2 .4-.6 .2z" fill-rule="evenodd"/>
<path d="M355.3 156.6l1.8 1.5-.6 .5z" fill-rule="evenodd"/>
<path d="M394.1 158.3l.3 2.3z" fill-rule="evenodd"/>
<path d="M394.1 158.3l.3 2.2z" fill-rule="evenodd"/>
<path d="M394.1 158.3l.2 2.1z" fill-rule="evenodd"/>
<path d="M394.1 158.3l.2 2z" fill-rule="evenodd"/>
<path d="M394.1 158.3v1.9z" fill-rule="evenodd"/>
<path d="M394.1 158.3l-.2 2z" fill-rule="evenodd"/>
<path d="M394.1 158.3l-.3 2.1z" fill-rule="evenodd"/>
<path d="M394.1 158.3l-.4 2.2z" fill-rule="evenodd"/>
<path d="M394.1 158.3l-.4 2.3z" fill-rule="evenodd"/>
<path d="M393.7 142.3l.4 2.2z" fill-rule="evenodd"/>
<path d="M393.7 142.4l.4 2.1z" fill-rule="evenodd"/>
<path d="M393.8 142.5l.3 2z" fill-rule="evenodd"/>
<path d="M393.9 142.6l.2 1.9z" fill-rule="evenodd"/>
<path d="M394 142.6l.1 1.9z" fill-rule="evenodd"/>
<path d="M394.1 142.6v1.9z" fill-rule="evenodd"/>
<path d="M394.3 142.5l-.2 2z" fill-rule="evenodd"/>
<path d="M394.4 142.4l-.3 2.1z" fill-rule="evenodd"/>
<path d="M394.4 142.3l-.3 2.2z" fill-rule="evenodd"/>
<path d="M362.5 160.5l2.1 .9z" fill-rule="evenodd"/>
<path d="M362.5 160.5l2 .9z" fill-rule="evenodd"/>
<path d="M362.5 160.5l1.9 .9z" fill-rule="evenodd"/>
<path d="M362.5 160.5l1.8 .9z" fill-rule="evenodd"/>
<path d="M362.5 160.5l1.7 1z" fill-rule="evenodd"/>
<path d="M362.5 160.5l1.6 1.2z" fill-rule="evenodd"/>
<path d="M362.5 160.5l1.6 1.3z" fill-rule="evenodd"/>
<path d="M362.5 160.5l1.6 1.5z" fill-rule="evenodd"/>
<path d="M362.5 160.5l1.7 1.6z" fill-rule="evenodd"/>
<path d="M55.8 199.8l1.9 1.3-.5 .6z" fill-rule="evenodd"/>
<path d="M32.7 203.7a.37 .37 0 0 1 .5 0 .37 .37 0 0 1 0 .5l-.2-.2 .2 .2a.37 .37 0 0 1-.5 0 .37 .37 0 0 1 0-.5z" fill-rule="evenodd"/>
<path d="M50.6 199.7a.38 .38 0 0 1 .6 .2 .38 .38 0 0 1-.5 .4l.1-.3-.1 .3-.2-.1z" fill-rule="evenodd"/>
<path d="M55.8 212.2l2.3 .1-.1 .8z" fill-rule="evenodd"/>
<path d="M111.4 213.3l.6-.6 1.2 2z" fill-rule="evenodd"/>
<path d="M119.9 213.4l.7 .3-1.4 1.9z" fill-rule="evenodd"/>
<path d="M34.4 226.8l.4-.2 .3 .3h-.4h.4v.2l-.6 .1z" fill-rule="evenodd"/>
<path d="M46.9 239.4l2.3 .1-.1 .7z" fill-rule="evenodd"/>
<path d="M46.9 229l2.3 .4-.3 .7z" fill-rule="evenodd"/>
<path d="M55.8 227.5l1.6-1.6 .5 .6z" fill-rule="evenodd"/>
<path d="M126.2 220.7l.5 .6-1.9 1.3z" fill-rule="evenodd"/>
<path d="M409.7 232.2l1.9 2.8-.1-.1a2.55 2.55 0 0 1 0 2.9 17.3 17.3 0 0 1-4.4 5.5l-.6-.9a12.2 12.2 0 0 0 3.9-8.1z" fill-rule="evenodd"/>
<path d="M46.9 254l2.3-.4z" fill-rule="evenodd"/>
<path d="M46.9 254l2.2-.4z" fill-rule="evenodd"/>
<path d="M46.9 254l2.1-.3z" fill-rule="evenodd"/>
<path d="M46.9 254l2-.2z" fill-rule="evenodd"/>
<path d="M46.9 254l1.9-.1z" fill-rule="evenodd"/>
<path d="M46.9 254l2 .1z" fill-rule="evenodd"/>
<path d="M46.9 254l2.1 .3z" fill-rule="evenodd"/>
<path d="M46.9 254l2.2 .3z" fill-rule="evenodd"/>
<path d="M46.9 254l2.3 .4z" fill-rule="evenodd"/>
<path d="M53.5 254.4l2.3-.4z" fill-rule="evenodd"/>
<path d="M53.6 254.3l2.2-.3z" fill-rule="evenodd"/>
<path d="M53.8 254.1l2-.1z" fill-rule="evenodd"/>
<path d="M53.9 254h1.9z" fill-rule="evenodd"/>
<path d="M53.9 253.9l1.9 .1z" fill-rule="evenodd"/>
<path d="M53.8 253.8l2 .2z" fill-rule="evenodd"/>
<path d="M53.7 253.7l2.1 .3z" fill-rule="evenodd"/>
<path d="M53.6 253.6l2.2 .4z" fill-rule="evenodd"/>
<path d="M53.5 253.6l2.3 .4z" fill-rule="evenodd"/>
<path d="M119.2 250.9l2.3-.4z" fill-rule="evenodd"/>
<path d="M119.2 250.9l2.1-.3z" fill-rule="evenodd"/>
<path d="M119.2 250.9l2-.2z" fill-rule="evenodd"/>
<path d="M119.2 250.9l1.9-.1z" fill-rule="evenodd"/>
<path d="M119.2 250.9h1.9z" fill-rule="evenodd"/>
<path d="M119.2 250.9l1.9 .2z" fill-rule="evenodd"/>
<path d="M119.2 250.9l2 .3z" fill-rule="evenodd"/>
<path d="M119.2 250.9l2.1 .4z" fill-rule="evenodd"/>
<path d="M119.2 250.9l2.3 .4z" fill-rule="evenodd"/>
<path d="M128.5 251.3l2.3-.4z" fill-rule="evenodd"/>
<path d="M128.7 251.3l2.1-.4z" fill-rule="evenodd"/>
<path d="M128.8 251.1l2-.2z" fill-rule="evenodd"/>
<path d="M128.9 251l1.9-.1z" fill-rule="evenodd"/>
<path d="M128.9 250.9h1.9z" fill-rule="evenodd"/>
<path d="M128.8 250.8l2 .1z" fill-rule="evenodd"/>
<path d="M128.8 250.7l2 .2z" fill-rule="evenodd"/>
<path d="M128.7 250.6l2.1 .3z" fill-rule="evenodd"/>
<path d="M128.5 250.5l2.3 .4z" fill-rule="evenodd"/>
<path d="M394.9 250.1l4.3-2.1h.9l-4.1 1.9-1 .3z" fill-rule="evenodd"/>
<path d="M395.8 243a2.65 2.65 0 0 1 3.8 .1l-.7 .5a1.81 1.81 0 0 0-2.5 .2 1.81 1.81 0 0 0 0 2.4 1.81 1.81 0 0 0 2.4 .3l.1-.2 .8 .6a2.78 2.78 0 0 1-4 .1 2.78 2.78 0 0 1 .1-4z" fill-rule="evenodd"/>
<path d="M398.8 256.1l4.8-2.4 2.6-1.7 2.3-1.9 2.1-2.1h.7v-.9l.6-.7 .6 1.3a35.8 35.8 0 0 1-13.6 8.5z" fill-rule="evenodd"/>
<path d="M401.8 242.4l-2.3 5.3h1l.5-1.2h2.3l.5 1.2h1.1l-2.3-5.3zM402.2 243.5l.8 2.2h-1.7z" fill-rule="evenodd"/>
<path d="M401.2 246.8h1.1l-1.4 .8z" fill-rule="evenodd"/>
<path d="M404.1 244.6l.5-.3v1l-.3 .2-.3-.7z" fill-rule="evenodd"/>
<path d="M396.8 253.1l4.8-2.4 3.9-2.7h.6a1.72 1.72 0 0 1 1.2-1.6l.5 .8-.2 .2a37.2 37.2 0 0 1-10.7 5.8z" fill-rule="evenodd"/>
<path d="M404.9 242.4h1.3l2.5 3.9v-3.9h1v5.3h-1.2l-2.6-4.1-.1 4.1h-.9z" fill-rule="evenodd"/>
<path d="M411.3 243.5h.3l-.3 .4z" fill-rule="evenodd"/>
<path d="M411.6 235l1.8 2.7a4.2 4.2 0 0 1-.8 4.4h-1.8a6.8 6.8 0 0 0 .8-7.1z" fill-rule="evenodd"/>
<path d="M411 243.2h1.3l.5 .4a.76 .76 0 0 1 0 .8 .76 .76 0 0 1-.9 .2h-.9zM410.1 242.4v5.3h.9v-2.3h.7l1.2 2.3h1.2l-1.4-2.3a1.52 1.52 0 0 0 1.2-1.9 1.52 1.52 0 0 0-1.9-1.1z" fill-rule="evenodd"/>
<path d="M413.2 245.6l.7-.7v1.1l-.2 .4z" fill-rule="evenodd"/>
<path d="M413.9 242.4v.5z" fill-rule="evenodd"/>
<path d="M414.3 242.4v5.3h.9v-5.3z" fill-rule="evenodd"/>
<path d="M413.5 238l2 3.1 .2 .9-.2 1v-.9h-1.5a5.1 5.1 0 0 0-.5-4.1z" fill-rule="evenodd"/>
<path d="M416.5 242.8a3.3 3.3 0 0 1 3.9 .1l-.7 .7a1.94 1.94 0 0 0-2.6 .1 1.94 1.94 0 0 0-.1 2.6 1.94 1.94 0 0 0 2.6 .4v-1.3l-1.1-.8h2v2.7a3.3 3.3 0 0 1-4.8-1.1 2.9 2.9 0 0 1 .8-3.4z" fill-rule="evenodd"/>
</g>
<g font-size="4.2">
<text x="169.4" y="5.6">IF IN DOUBT......PLEASE ASK!</text>
<text x="47.9" y="75.7">SECTION B-B</text>
<text x="362.8" y="76.5">DETAIL D</text>
<text x="361.2" y="80.8">SCALE 1 : 2</text>
<text x="206.4" y="86.8">DETAIL C</text>
<text x="51.7" y="167.9">DETAIL E</text>
<text x="152.7" y="163.7">DETAIL F</text>
<text x="256.7" y="178.5">DETAIL G</text>
<text x="346.8" y="186.4">DETAIL H</text>
<text x="39.7" y="266.3">DETAIL J</text>
<text x="110" y="265.7">DETAIL K</text>
<text x="169.4" y="277.1">IF IN DOUBT......PLEASE ASK!</text>
</g>
<text font-size="3.5" x="352.4" y="272.7">D</text>
<g font-size="3.2">
<text x="324.4" y="206.6">NOTES:</text>
<text x="324.4" y="213">4.</text>
<text x="329.4" y="213">ALL WELDS 6 mm (1/4&quot;) SEAL UNLESS OTHERWISE NOTED.</text>
<text x="329.4" y="216.2">BEVEL WELD AS REQUIRED ALL NECESSARY FLUSH-END</text>
<text x="329.4" y="219.3">INTERSECTIONS</text>
<text x="324.4" y="222.5">5.</text>
<text x="329.4" y="222.5">SEE MPI REQUIREMENTS</text>
</g>
<g font-size="2.8">
<text x="18.1" y="4.7">11</text>
<text x="57.3" y="4.7">10</text>
<text x="97.3" y="4.7">9</text>
<text x="136.6" y="4.7">8</text>
<text x="254.4" y="4.7">5</text>
<text x="293.6" y="4.7">4</text>
<text x="332.9" y="4.7">3</text>
<text x="372.1" y="4.7">2</text>
<text x="411.4" y="4.7">1</text>
<text x="2.9" y="20.7">G</text>
<text x="46.7" y="20.9">SEE NOTES</text>
<text x="70.6" y="21.9">SEE NOTES</text>
<text x="426.7" y="20.7">G</text>
<text x="52.3" y="26">8</text>
<text x="77.9" y="27.1">7</text>
<text x="182.6" y="27.7">2</text>
<text x="379.8" y="24.4">4X FLUSH</text>
<text x="150" y="33.4">9</text>
<text x="17.7" y="41.7">77 3</text>
<text x="102.9" y="53.5">1</text>
<text x="344.2" y="51.9">9</text>
<text x="96.2" y="55.1">54</text>
<text x="100.7" y="55.1">2</text>
<text x="102.9" y="56.4">8</text>
<text x="3.1" y="60.6">F</text>
<text x="83" y="66">10</text>
<text x="413.2" y="65.9">4X</text>
<text x="427" y="60.6">F</text>
<text x="21" y="69">NOTE ORIENTATION</text>
<text x="156.9" y="71.4">3</text>
<text x="271.1" y="71.2">3</text>
<text x="392.3" y="68.1">5 [3/16]</text>
<text x="150.2" y="73">60</text>
<text x="154.7" y="73">2</text>
<text x="156.9" y="74.3">8</text>
<text x="222" y="77.5">1</text>
<text x="262.8" y="72.7">111</text>
<text x="268.9" y="72.7">4</text>
<text x="271.1" y="74">8</text>
<text x="212.2" y="79.1">622</text>
<text x="218.3" y="79.1">24</text>
<text x="222" y="80.4">2</text>
<text x="3" y="100.5">E</text>
<text x="426.9" y="100.5">E</text>
<text x="268.1" y="105.5">12</text>
<text x="278.2" y="105.5">9</text>
<text x="31.2" y="111.5">97</text>
<text x="36.3" y="112.8">3</text>
<text x="38.4" y="111.2">13</text>
<text x="75.2" y="113.5">1</text>
<text x="239.6" y="110.7">2X 7</text>
<text x="247.4" y="112">16</text>
<text x="248.2" y="109.1">5</text>
<text x="327" y="113.2">SEE NOTES</text>
<text x="347" y="109.8">SEE NOTES</text>
<text x="38.4" y="114.1">16</text>
<text x="334" y="118.1">10</text>
<text x="354.6" y="114.6">1</text>
<text x="382" y="118.4">76 3</text>
<text x="191.7" y="123.2">6</text>
<text x="43" y="126.7">5</text>
<text x="122.4" y="132.2">FLUSH</text>
<text x="201.1" y="135.8">5</text>
<text x="2.9" y="140.4">D</text>
<text x="426.8" y="140.4">D</text>
<text x="52.8" y="155.7">45°</text>
<text x="387.3" y="152.3">110</text>
<text x="393.5" y="152.3">4</text>
<text x="395.6" y="153.5">16</text>
<text x="396.4" y="150.6">5</text>
<text x="69.5" y="160.2">11</text>
<text x="131.5" y="160.5">SEE NOTES</text>
<text x="137.8" y="156.6">4</text>
<text x="183.2" y="166.7">SEE NOTES</text>
<text x="188.7" y="162.1">11</text>
<text x="372.6" y="166">14</text>
<text x="378.5" y="167.3">16</text>
<text x="379.3" y="164.4">9</text>
<text x="384.5" y="166">x 45°</text>
<text x="335.3" y="171.7">5</text>
<text x="370.9" y="173.9">CAP WITH 6 mm [1/4&quot;] PLATE</text>
<text x="330.3" y="176">SEE NOTES</text>
<text x="2.9" y="180.3">C</text>
<text x="426.8" y="180.3">C</text>
<text x="16.8" y="190.6">SEE NOTES</text>
<text x="48.1" y="188">SEE NOTES</text>
<text x="23.8" y="195.8">7</text>
<text x="54.7" y="192.7">2</text>
<text x="131.2" y="197.8">10 [3/8]</text>
<text x="151.2" y="195.6">2X</text>
<text x="131.2" y="202.9">13 [1/2]</text>
<text x="103.5" y="206.8">10</text>
<text x="133.8" y="213.2">10</text>
<text x="3" y="220.2">B</text>
<text x="13.8" y="221.6">SEE NOTES</text>
<text x="74.5" y="216.9">FLUSH</text>
<text x="426.9" y="220.2">B</text>
<text x="19.5" y="226.7">8</text>
<text x="62.7" y="232.5">13 [1/2]</text>
<text x="225.3" y="230.1">MPI INSPECTION CHART</text>
<text x="62.7" y="237.3">13 [1/2]</text>
<text x="172.4" y="236.1">LINE #</text>
<text x="199" y="236.1">DESCRIPTION</text>
<text x="234.7" y="236.1">INSPECTION TYPE</text>
<text x="266" y="234.7">% OF WELD</text>
<text x="266" y="237.5">INSPECTED</text>
<text x="288.7" y="236.1">APPROVAL MARK</text>
<text x="63.8" y="243.9">1</text>
<text x="68.9" y="243.5">SEE NOTES</text>
<text x="176" y="241.6">1</text>
<text x="186.2" y="241.6">ALL WELDS JOINING ITEMS 7 &amp; 2</text>
<text x="244.8" y="241.6">MPI</text>
<text x="271.7" y="241.6">100</text>
<text x="142" y="250.5">11</text>
<text x="176" y="246.5">2</text>
<text x="176" y="251.6">3</text>
<text x="186.2" y="246.5">ALL WELDS JOINING ITEMS 7 &amp; 8</text>
<text x="186.2" y="251.6">ALL WELDS JOINING ITEMS 7 &amp; 1</text>
<text x="244.8" y="246.5">MPI</text>
<text x="244.8" y="251.6">MPI</text>
<text x="271.7" y="246.5">100</text>
<text x="271.7" y="251.6">100</text>
<text x="62.9" y="254.9">71</text>
<text x="67.5" y="254.9">2</text>
<text x="69.6" y="253.3">13</text>
<text x="69.6" y="256.2">16</text>
<text x="135.3" y="252.1">93</text>
<text x="139.8" y="252.1">3</text>
<text x="142" y="253.4">16</text>
<text x="176" y="256.6">4</text>
<text x="185.4" y="256.6">ALL WELDS JOINING ITEMS 10 &amp; 1</text>
<text x="244.8" y="256.6">MPI</text>
<text x="271.7" y="256.6">100</text>
<text x="3" y="260.2">A</text>
<text x="176" y="261.6">5</text>
<text x="185.4" y="261.6">ALL WELDS JOINING ITEMS 10 &amp; 5</text>
<text x="244.8" y="261.6">MPI</text>
<text x="271.7" y="261.6">100</text>
<text x="357.3" y="262.7">WELDMENT, CATWALK ODS BEAM, R2D, PC4100</text>
<text x="426.9" y="260.2">A</text>
<text x="176" y="266.6">6</text>
<text x="186.2" y="266.6">ALL WELDS JOINING ITEMS 8 &amp; 1</text>
<text x="244.8" y="266.6">MPI</text>
<text x="271.7" y="266.6">100</text>
<text x="176" y="271.5">7</text>
<text x="185.4" y="271.5">ALL WELDS JOINING ITEMS 4 &amp; 11</text>
<text x="244.8" y="271.5">MPI</text>
<text x="271.7" y="271.5">100</text>
<text x="18.1" y="276.2">11</text>
<text x="57.3" y="276.2">10</text>
<text x="97.3" y="276.2">9</text>
<text x="136.6" y="276.2">8</text>
<text x="254.4" y="276.2">5</text>
<text x="293.6" y="276.2">4</text>
<text x="332.9" y="276.2">3</text>
<text x="372.1" y="276.2">2</text>
<text x="411.4" y="276.2">1</text>
</g>
<g font-size="2.5">
<text x="326.3" y="254.7">PROPRIETARY. THE USE,</text>
<text x="329.2" y="257.2">REPRODUCTION OR</text>
<text x="329.4" y="252.2">CONFIDENTIAL AND</text>
<text x="356.4" y="256.4">DO NOT SCALE DRAWING</text>
<text x="324.4" y="262.1">PRIOR WRITTEN CONSENT IS</text>
<text x="327" y="259.7">DISTRIBUTION WITHOUT</text>
<text x="326.1" y="264.6">PROHIBITED. ALL RIGHTS</text>
<text x="333.6" y="267.1">RESERVED.</text>
<text x="364.7" y="270.9">SHEET 2 OF 2</text>
<text x="390.9" y="270.9">AY30010</text>
<text x="422" y="270.9">A</text>
</g>
<g font-size="2.1">
<text x="357.9" y="242">THIRD ANGLE PROJECTION</text>
<text x="324.3" y="272.1">SCALE</text>
<text x="333.8" y="272.1">1:4</text>
<text x="338.7" y="272.1">SHEET SIZE</text>
<text x="416.1" y="270.9">REV</text>
</g>
<g font-size="1.8">
<text x="325" y="241.6">UNLESS OTHERWISE SPECIFIED</text>
<text x="327" y="243.3">SEE SHEET 1 FOR DEFAULT</text>
<text x="331.1" y="245.1">TOLERANCES AND</text>
<text x="332" y="246.9">SPECIFICATIONS</text>
</g>
</svg>
